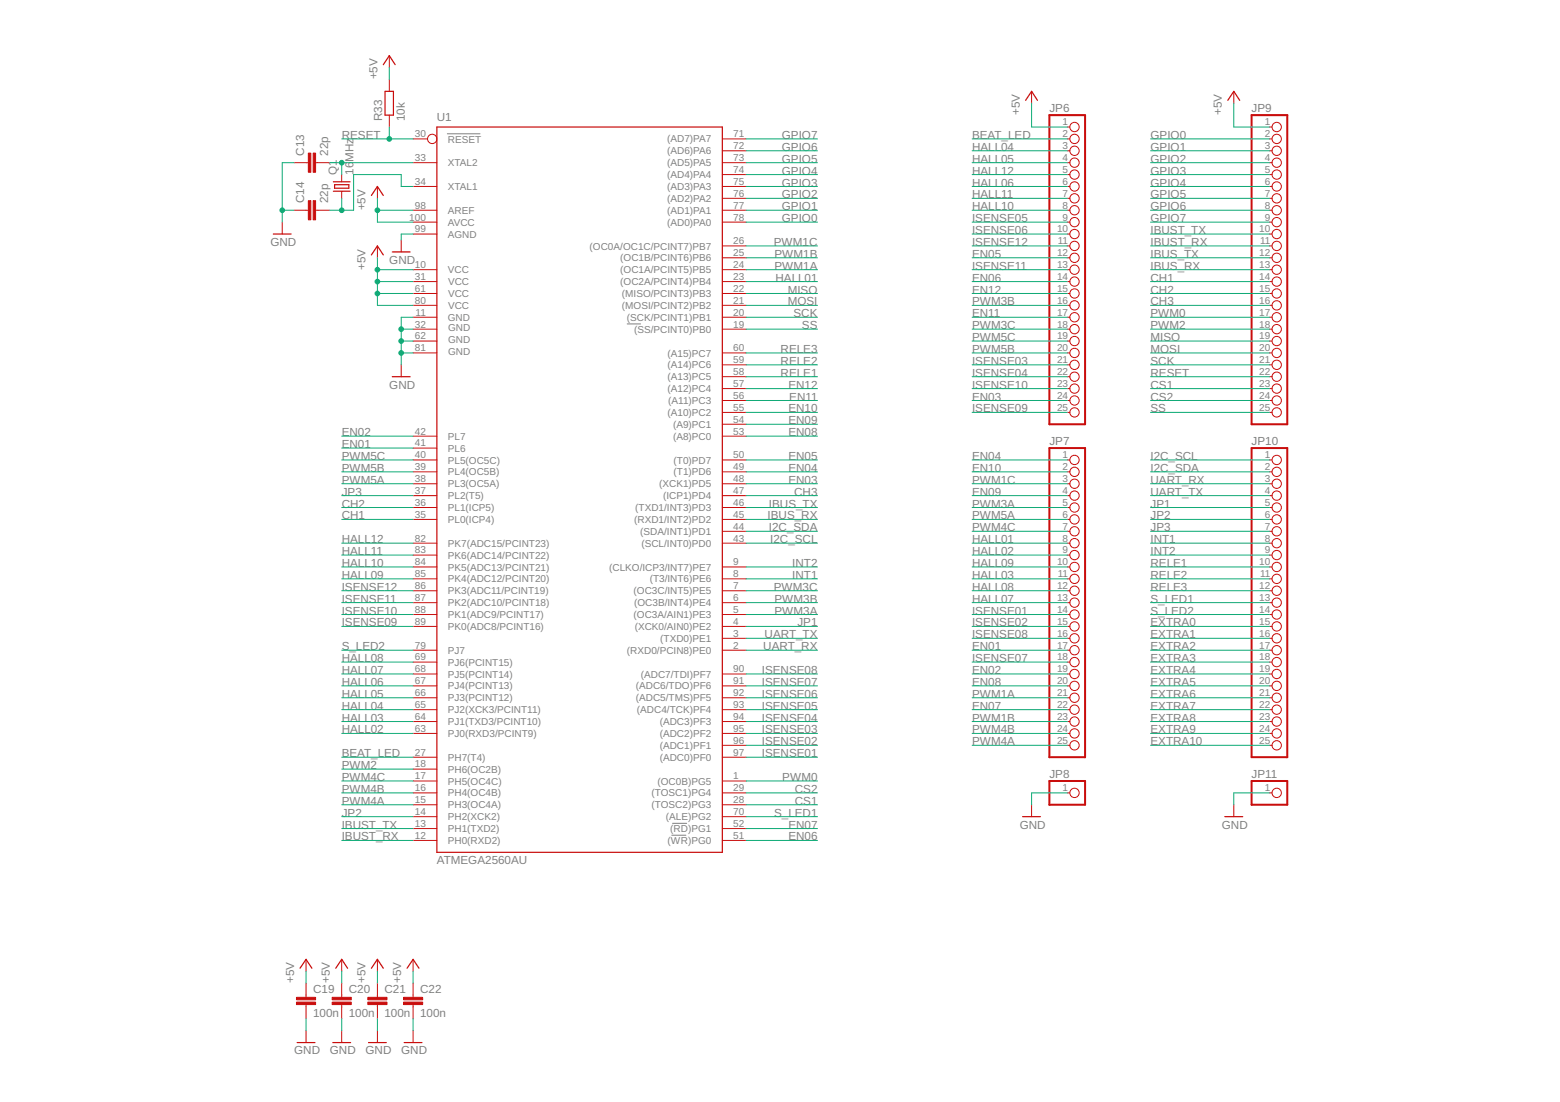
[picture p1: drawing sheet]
<svg xmlns="http://www.w3.org/2000/svg" width="297mm" height="210mm" viewBox="0 0 297 210" stroke-linecap="round" stroke-linejoin="round" font-family="sans-serif">
<path d="M85.2 25.5h6.2M119.4 61.7h2.6M127.9 159.1h2.7M128.1 156.8h2.6" fill="none" stroke="#808080" stroke-width=".19"/>
<g fill="none" stroke="#c90d0c" stroke-width=".23">
<path d="M73 12.3l1.1-1.7 1.1 1.7M73.3 17.4h1.6v4.5h-1.6zM195.3 19.1l1.1-1.7 1.1 1.7M233.8 19.1l1.1-1.7 1.2 1.7M63.5 34.6h3.2M63.5 36.4h3.2M63.7 35.2h2.7v.7h-2.7zM70.7 37.2l1.2-1.7 1.1 1.7M83.2 24.2h54.3v138.1h-54.3zM52 44.6h3.4M70.7 48.6l1.2-1.8 1.1 1.8M74.7 48h3.4"/>
<path d="M74.7 71.8h3.4M194.7 155.6h3.4M233.2 155.6h3.4M56.6 198.6h3.4M57.1 184.4l1.2-1.7 1.1 1.7M63.4 198.6h3.4M63.9 184.4l1.2-1.7 1.1 1.7M70.2 198.6h3.4M70.7 184.4l1.2-1.7 1.1 1.7M77 198.6h3.3M77.5 184.4l1.2-1.7 1.1 1.7"/>
</g>
<g fill="none" stroke="#c90d0c" stroke-width=".19">
<path d="M74.1 10.6v2.3M74.1 15.1v2.3M196.4 17.4v2.3M234.9 17.4v2.3M56 31h2.7M60.1 31h2.7M65.1 33.3v1.3M65.1 36.4v1.4M71.9 35.5v2.3M74.1 21.9v2.3M78.7 35.5h4.5M78.7 31h4.5"/>
<path d="M78.7 26.5h2.7M137.5 37.8h4.6M137.5 35.5h4.6M137.5 33.3h4.6M137.5 31h4.6M137.5 28.7h4.6M137.5 26.5h4.6M203.2 37.8h.5M203.2 35.5h.5M203.2 33.3h.5M203.2 31h.5M203.2 28.7h.5"/>
<path d="M203.2 26.5h.5M203.2 24.2h.5M241.7 37.8h.5M241.7 35.5h.5M241.7 33.3h.5M241.7 31h.5M241.7 28.7h.5M241.7 26.5h.5M241.7 24.2h.5M53.7 42.3v2.3M56 40h2.7M60.1 40h2.7"/>
<path d="M71.9 46.8v2.3M76.4 45.7v2.3M78.7 42.3h4.5M78.7 40h4.5M78.7 55.9h4.5M78.7 58.2h4.5M78.7 51.4h4.5M78.7 53.6h4.5M78.7 44.6h4.5M137.5 42.3h4.6M137.5 40h4.6M137.5 55.9h4.6"/>
<path d="M137.5 58.2h4.6M137.5 46.8h4.6M137.5 51.4h4.6M137.5 49.1h4.6M137.5 53.6h4.6M203.2 42.3h.5M203.2 40h.5M203.2 55.9h.5M203.2 58.2h.5M203.2 46.8h.5M203.2 51.4h.5M203.2 49.1h.5"/>
<path d="M203.2 53.6h.5M203.2 44.6h.5M241.7 42.3h.5M241.7 40h.5M241.7 55.9h.5M241.7 58.2h.5M241.7 46.8h.5M241.7 51.4h.5M241.7 49.1h.5M241.7 53.6h.5M241.7 44.6h.5M76.4 69.5v2.3"/>
<path d="M78.7 67.2h4.5M78.7 60.4h4.5M78.7 62.7h4.5M78.7 65h4.5M137.5 78.5h4.6M137.5 76.3h4.6M137.5 74h4.6M137.5 71.8h4.6M137.5 69.5h4.6M137.5 67.2h4.6M137.5 60.4h4.6M137.5 62.7h4.6"/>
<path d="M203.2 78.5h.5M203.2 76.3h.5M203.2 74h.5M203.2 71.8h.5M203.2 69.5h.5M203.2 67.2h.5M203.2 60.4h.5M203.2 62.7h.5M203.2 65h.5M241.7 78.5h.5M241.7 76.3h.5M241.7 74h.5"/>
<path d="M241.7 71.8h.5M241.7 69.5h.5M241.7 67.2h.5M241.7 60.4h.5M241.7 62.7h.5M241.7 65h.5M78.7 83.1h4.5M78.7 94.4h4.5M78.7 98.9h4.5M78.7 87.6h4.5M78.7 89.9h4.5M78.7 96.7h4.5"/>
<path d="M78.7 92.1h4.5M78.7 85.3h4.5M137.5 83.1h4.6M137.5 80.8h4.6M137.5 94.4h4.6M137.5 98.9h4.6M137.5 87.6h4.6M137.5 89.9h4.6M137.5 96.7h4.6M137.5 92.1h4.6M203.2 94.4h.5M203.2 98.9h.5"/>
<path d="M203.2 87.6h.5M203.2 89.9h.5M203.2 96.7h.5M203.2 92.1h.5M241.7 94.4h.5M241.7 98.9h.5M241.7 87.6h.5M241.7 89.9h.5M241.7 96.7h.5M241.7 92.1h.5M78.7 108h4.5M78.7 117.1h4.5"/>
<path d="M78.7 114.8h4.5M78.7 112.5h4.5M78.7 103.5h4.5M78.7 110.3h4.5M78.7 119.3h4.5M78.7 105.7h4.5M137.5 108h4.6M137.5 117.1h4.6M137.5 114.8h4.6M137.5 112.5h4.6M137.5 103.5h4.6M137.5 101.2h4.6"/>
<path d="M137.5 110.3h4.6M137.5 119.3h4.6M203.2 108h.5M203.2 117.1h.5M203.2 114.8h.5M203.2 112.5h.5M203.2 103.5h.5M203.2 101.2h.5M203.2 110.3h.5M203.2 119.3h.5M203.2 105.7h.5M241.7 108h.5"/>
<path d="M241.7 117.1h.5M241.7 114.8h.5M241.7 112.5h.5M241.7 103.5h.5M241.7 101.2h.5M241.7 110.3h.5M241.7 119.3h.5M241.7 105.7h.5M78.7 139.7h4.5M78.7 137.4h4.5M78.7 135.2h4.5M78.7 132.9h4.5"/>
<path d="M78.7 130.6h4.5M78.7 128.4h4.5M78.7 123.8h4.5M78.7 126.1h4.5M137.5 139.7h4.6M137.5 137.4h4.6M137.5 135.2h4.6M137.5 132.9h4.6M137.5 130.6h4.6M137.5 128.4h4.6M137.5 123.8h4.6M137.5 121.6h4.6"/>
<path d="M203.2 139.7h.5M203.2 137.4h.5M203.2 135.2h.5M203.2 132.9h.5M203.2 130.6h.5M203.2 128.4h.5M203.2 123.8h.5M203.2 121.6h.5M203.2 126.1h.5M241.7 139.7h.5M241.7 137.4h.5M241.7 135.2h.5"/>
<path d="M241.7 132.9h.5M241.7 130.6h.5M241.7 128.4h.5M241.7 123.8h.5M241.7 121.6h.5M241.7 126.1h.5M78.7 144.2h4.5M78.7 155.6h4.5M78.7 148.8h4.5M78.7 157.8h4.5M78.7 151h4.5M78.7 153.3h4.5"/>
<path d="M78.7 146.5h4.5M137.5 144.2h4.6M137.5 142h4.6M137.5 155.6h4.6M137.5 148.8h4.6M137.5 157.8h4.6M137.5 151h4.6M137.5 153.3h4.6M196.4 153.3v2.3M203.2 142h.5M203.2 151h.5M234.9 153.3v2.3"/>
<path d="M241.7 142h.5M241.7 151h.5M78.7 160.1h4.5M137.5 160.1h4.6M58.3 182.7v2.3M58.3 187.3v2.7M58.3 191.3v2.8M58.3 196.3v2.3M65.1 182.7v2.3M65.1 187.3v2.7M65.1 191.3v2.8M65.1 196.3v2.3"/>
<path d="M71.9 182.7v2.3M71.9 187.3v2.7M71.9 191.3v2.8M71.9 196.3v2.3M78.7 182.7v2.3M78.7 187.3v2.7M78.7 191.3v2.8M78.7 196.3v2.3"/>
<circle cx="82.3" cy="26.5" r=".89"/>
<circle cx="204.6" cy="35.5" r=".89"/>
<circle cx="204.6" cy="24.2" r=".89"/>
<circle cx="204.6" cy="28.7" r=".89"/>
<circle cx="204.6" cy="33.3" r=".89"/>
<circle cx="204.6" cy="37.8" r=".89"/>
<circle cx="204.6" cy="26.5" r=".89"/>
<circle cx="204.6" cy="31" r=".89"/>
<circle cx="243.1" cy="24.2" r=".89"/>
<circle cx="243.1" cy="28.7" r=".89"/>
<circle cx="243.1" cy="26.5" r=".89"/>
<circle cx="243.1" cy="37.8" r=".89"/>
<circle cx="243.1" cy="33.3" r=".89"/>
<circle cx="243.1" cy="35.5" r=".89"/>
<circle cx="243.1" cy="31" r=".89"/>
<circle cx="204.6" cy="44.6" r=".89"/>
<circle cx="204.6" cy="53.6" r=".89"/>
<circle cx="204.6" cy="55.9" r=".89"/>
<circle cx="204.6" cy="58.2" r=".89"/>
<circle cx="204.6" cy="46.8" r=".89"/>
<circle cx="204.6" cy="51.4" r=".89"/>
<circle cx="204.6" cy="49.1" r=".89"/>
<circle cx="204.6" cy="40" r=".89"/>
<circle cx="204.6" cy="42.3" r=".89"/>
<circle cx="243.1" cy="55.9" r=".89"/>
<circle cx="243.1" cy="51.4" r=".89"/>
<circle cx="243.1" cy="44.6" r=".89"/>
<circle cx="243.1" cy="53.6" r=".89"/>
<circle cx="243.1" cy="58.2" r=".89"/>
<circle cx="243.1" cy="49.1" r=".89"/>
<circle cx="243.1" cy="46.8" r=".89"/>
<circle cx="243.1" cy="42.3" r=".89"/>
<circle cx="243.1" cy="40" r=".89"/>
<circle cx="204.6" cy="74" r=".89"/>
<circle cx="204.6" cy="76.3" r=".89"/>
<circle cx="204.6" cy="62.7" r=".89"/>
<circle cx="204.6" cy="67.2" r=".89"/>
<circle cx="204.6" cy="60.4" r=".89"/>
<circle cx="204.6" cy="65" r=".89"/>
<circle cx="204.6" cy="69.5" r=".89"/>
<circle cx="204.6" cy="71.8" r=".89"/>
<circle cx="204.6" cy="78.5" r=".89"/>
<circle cx="243.1" cy="65" r=".89"/>
<circle cx="243.1" cy="78.5" r=".89"/>
<circle cx="243.1" cy="62.7" r=".89"/>
<circle cx="243.1" cy="67.2" r=".89"/>
<circle cx="243.1" cy="74" r=".89"/>
<circle cx="243.1" cy="76.3" r=".89"/>
<circle cx="243.1" cy="60.4" r=".89"/>
<circle cx="243.1" cy="69.5" r=".89"/>
<circle cx="243.1" cy="71.8" r=".89"/>
<circle cx="204.6" cy="92.1" r=".89"/>
<circle cx="204.6" cy="94.4" r=".89"/>
<circle cx="204.6" cy="96.7" r=".89"/>
<circle cx="204.6" cy="98.9" r=".89"/>
<circle cx="204.6" cy="87.6" r=".89"/>
<circle cx="204.6" cy="89.9" r=".89"/>
<circle cx="243.1" cy="89.9" r=".89"/>
<circle cx="243.1" cy="92.1" r=".89"/>
<circle cx="243.1" cy="94.4" r=".89"/>
<circle cx="243.1" cy="87.6" r=".89"/>
<circle cx="243.1" cy="96.7" r=".89"/>
<circle cx="243.1" cy="98.9" r=".89"/>
<circle cx="204.6" cy="103.5" r=".89"/>
<circle cx="204.6" cy="108" r=".89"/>
<circle cx="204.6" cy="114.8" r=".89"/>
<circle cx="204.6" cy="117.1" r=".89"/>
<circle cx="204.6" cy="119.3" r=".89"/>
<circle cx="204.6" cy="105.7" r=".89"/>
<circle cx="204.6" cy="110.3" r=".89"/>
<circle cx="204.6" cy="112.5" r=".89"/>
<circle cx="204.6" cy="101.2" r=".89"/>
<circle cx="243.1" cy="119.3" r=".89"/>
<circle cx="243.1" cy="117.1" r=".89"/>
<circle cx="243.1" cy="108" r=".89"/>
<circle cx="243.1" cy="112.5" r=".89"/>
<circle cx="243.1" cy="103.5" r=".89"/>
<circle cx="243.1" cy="101.2" r=".89"/>
<circle cx="243.1" cy="105.7" r=".89"/>
<circle cx="243.1" cy="114.8" r=".89"/>
<circle cx="243.1" cy="110.3" r=".89"/>
<circle cx="204.6" cy="126.1" r=".89"/>
<circle cx="204.6" cy="121.6" r=".89"/>
<circle cx="204.6" cy="123.8" r=".89"/>
<circle cx="204.6" cy="128.4" r=".89"/>
<circle cx="204.6" cy="137.4" r=".89"/>
<circle cx="204.6" cy="132.9" r=".89"/>
<circle cx="204.6" cy="130.6" r=".89"/>
<circle cx="204.6" cy="139.7" r=".89"/>
<circle cx="204.6" cy="135.2" r=".89"/>
<circle cx="243.1" cy="130.6" r=".89"/>
<circle cx="243.1" cy="126.1" r=".89"/>
<circle cx="243.1" cy="135.2" r=".89"/>
<circle cx="243.1" cy="121.6" r=".89"/>
<circle cx="243.1" cy="128.4" r=".89"/>
<circle cx="243.1" cy="132.9" r=".89"/>
<circle cx="243.1" cy="123.8" r=".89"/>
<circle cx="243.1" cy="137.4" r=".89"/>
<circle cx="243.1" cy="139.7" r=".89"/>
<circle cx="204.6" cy="142" r=".89"/>
<circle cx="204.6" cy="151" r=".89"/>
<circle cx="243.1" cy="151" r=".89"/>
<circle cx="243.1" cy="142" r=".89"/>
</g>
<g fill="#c90d0c" stroke="#c90d0c" stroke-width=".19">
<path d="M59.6 29.2h.5v3.6h-.5z"/>
<path d="M58.7 29.2h.5v3.6h-.5z"/>
<path d="M59.6 38.2h.5v3.7h-.5z"/>
<path d="M58.7 38.2h.5v3.7h-.5z"/>
<path d="M56.5 190.9h3.6v.4h-3.6z"/>
<path d="M56.5 190h3.6v.4h-3.6z"/>
<path d="M63.2 190.9h3.7v.4h-3.7z"/>
<path d="M63.2 190h3.7v.4h-3.7z"/>
<path d="M70 190.9h3.7v.4h-3.7z"/>
<path d="M70 190h3.7v.4h-3.7z"/>
<path d="M76.8 190.9h3.7v.4h-3.7z"/>
<path d="M76.8 190h3.7v.4h-3.7z"/>
</g>
<path d="M199.8 21.9h6.8v58.9h-6.8zM238.3 21.9h6.8v58.9h-6.8zM199.8 85.3h6.8v58.9h-6.8zM238.3 85.3h6.8v58.9h-6.8zM199.8 148.8h6.8v4.5h-6.8zM238.3 148.8h6.8v4.5h-6.8z" fill="none" stroke="#c90d0c" stroke-width=".38"/>
<g fill="none" stroke="#0dab76" stroke-width=".19">
<path d="M74.1 12.9v2.2M196.4 19.7v4.5h6.8M234.9 19.7v4.5h6.8M56 31h-2.3v11.3M62.8 31h15.9M65.1 26.5h13.6M65.1 31v2.3M65.1 37.8v2.2M71.9 37.8v4.5h6.8M74.1 24.2v2.3M78.7 35.5h-2.3v-2.2h-9.1v6.7h-4.5M142.1 33.3h13.6"/>
<path d="M142.1 37.8h13.6M142.1 35.5h13.6M142.1 31h13.6M142.1 28.7h13.6M142.1 26.5h13.6M185.1 33.3h18.1M185.1 37.8h18.1M185.1 35.5h18.1M185.1 31h18.1M185.1 28.7h18.1M185.1 26.5h18.1M219.1 33.3h22.6"/>
<path d="M219.1 37.8h22.6M219.1 35.5h22.6M219.1 31h22.6M219.1 28.7h22.6M219.1 26.5h22.6M53.7 40h2.3M71.9 55.9h6.8M71.9 53.6h6.8M71.9 40h6.8M71.9 51.4h6.8M71.9 49.1v9.1h6.8M78.7 44.6h-2.3v1.1"/>
<path d="M142.1 55.9h13.6M142.1 53.6h13.6M142.1 40h13.6M142.1 46.8h13.6M142.1 51.4h13.6M142.1 42.3h13.6M142.1 49.1h13.6M142.1 58.2h13.6M185.1 55.9h18.1M185.1 53.6h18.1M185.1 40h18.1M185.1 46.8h18.1"/>
<path d="M185.1 51.4h18.1M185.1 44.6h18.1M185.1 42.3h18.1M185.1 49.1h18.1M185.1 58.2h18.1M219.1 55.9h22.6M219.1 53.6h22.6M219.1 40h22.6M219.1 46.8h22.6M219.1 51.4h22.6M219.1 44.6h22.6M219.1 42.3h22.6"/>
<path d="M219.1 49.1h22.6M219.1 58.2h22.6M76.4 65h2.3M76.4 67.2h2.3M76.4 62.7h2.3M78.7 60.4h-2.3v9.1M142.1 67.2h13.6M142.1 74h13.6M142.1 78.5h13.6M142.1 62.7h13.6M142.1 60.4h13.6M142.1 69.5h13.6"/>
<path d="M142.1 71.8h13.6M142.1 76.3h13.6M185.1 65h18.1M185.1 67.2h18.1M185.1 74h18.1M185.1 78.5h18.1M185.1 62.7h18.1M185.1 60.4h18.1M185.1 69.5h18.1M185.1 71.8h18.1M185.1 76.3h18.1M219.1 65h22.6"/>
<path d="M219.1 67.2h22.6M219.1 74h22.6M219.1 78.5h22.6M219.1 62.7h22.6M219.1 60.4h22.6M219.1 69.5h22.6M219.1 71.8h22.6M219.1 76.3h22.6M65.1 87.6h13.6M65.1 89.9h13.6M65.1 92.1h13.6M65.1 98.9h13.6"/>
<path d="M65.1 94.4h13.6M65.1 96.7h13.6M65.1 83.1h13.6M65.1 85.3h13.6M142.1 87.6h13.6M142.1 89.9h13.6M142.1 92.1h13.6M142.1 98.9h13.6M142.1 94.4h13.6M142.1 96.7h13.6M142.1 80.8h13.6M142.1 83.1h13.6"/>
<path d="M185.1 87.6h18.1M185.1 89.9h18.1M185.1 92.1h18.1M185.1 98.9h18.1M185.1 94.4h18.1M185.1 96.7h18.1M219.1 87.6h22.6M219.1 89.9h22.6M219.1 92.1h22.6M219.1 98.9h22.6M219.1 94.4h22.6M219.1 96.7h22.6"/>
<path d="M65.1 103.5h13.6M65.1 105.7h13.6M65.1 108h13.6M65.1 110.3h13.6M65.1 112.5h13.6M65.1 114.8h13.6M65.1 117.1h13.6M65.1 119.3h13.6M142.1 101.2h13.6M142.1 103.5h13.6M142.1 108h13.6M142.1 110.3h13.6"/>
<path d="M142.1 112.5h13.6M142.1 114.8h13.6M142.1 117.1h13.6M142.1 119.3h13.6M185.1 101.2h18.1M185.1 103.5h18.1M185.1 105.7h18.1M185.1 108h18.1M185.1 110.3h18.1M185.1 112.5h18.1M185.1 114.8h18.1M185.1 117.1h18.1"/>
<path d="M185.1 119.3h18.1M219.1 101.2h22.6M219.1 103.5h22.6M219.1 105.7h22.6M219.1 108h22.6M219.1 110.3h22.6M219.1 112.5h22.6M219.1 114.8h22.6M219.1 117.1h22.6M219.1 119.3h22.6M65.1 123.8h13.6M65.1 126.1h13.6"/>
<path d="M65.1 128.4h13.6M65.1 130.6h13.6M65.1 132.9h13.6M65.1 135.2h13.6M65.1 137.4h13.6M65.1 139.7h13.6M142.1 123.8h13.6M142.1 128.4h13.6M142.1 130.6h13.6M142.1 132.9h13.6M142.1 135.2h13.6M142.1 137.4h13.6"/>
<path d="M142.1 139.7h13.6M142.1 121.6h13.6M185.1 123.8h18.1M185.1 126.1h18.1M185.1 128.4h18.1M185.1 130.6h18.1M185.1 132.9h18.1M185.1 135.2h18.1M185.1 137.4h18.1M185.1 139.7h18.1M185.1 121.6h18.1M219.1 123.8h22.6"/>
<path d="M219.1 126.1h22.6M219.1 128.4h22.6M219.1 130.6h22.6M219.1 132.9h22.6M219.1 135.2h22.6M219.1 137.4h22.6M219.1 139.7h22.6M219.1 121.6h22.6M65.1 144.2h13.6M65.1 146.5h13.6M65.1 148.8h13.6M65.1 151h13.6"/>
<path d="M65.1 153.3h13.6M65.1 155.6h13.6M65.1 157.8h13.6M142.1 144.2h13.6M142.1 148.8h13.6M142.1 151h13.6M142.1 153.3h13.6M142.1 142h13.6M142.1 155.6h13.6M142.1 157.8h13.6M185.1 142h18.1M203.2 151h-6.8v2.3"/>
<path d="M219.1 142h22.6M241.7 151h-6.8v2.3M65.1 160.1h13.6M142.1 160.1h13.6M58.3 185v2.3M58.3 194.1v2.2M65.1 185v2.3M65.1 194.1v2.2M71.9 185v2.3M71.9 194.1v2.2M78.7 185v2.3M78.7 194.1v2.2"/>
</g>
<g fill="#0dab76" stroke="#0dab76" stroke-width=".19">
<circle cx="76.4" cy="62.7" r=".44"/>
<circle cx="76.4" cy="65" r=".44"/>
<circle cx="76.4" cy="67.2" r=".44"/>
<circle cx="53.7" cy="40" r=".44"/>
<circle cx="71.9" cy="53.6" r=".44"/>
<circle cx="71.9" cy="55.9" r=".44"/>
<circle cx="71.9" cy="51.4" r=".44"/>
<circle cx="71.9" cy="40" r=".44"/>
<circle cx="74.1" cy="26.5" r=".44"/>
<circle cx="65.1" cy="40" r=".44"/>
<circle cx="65.1" cy="31" r=".44"/>
</g>
<g font-size="2.2" fill="#808080">
<text x="71.9" y="15.1" transform="rotate(-90 71.9 15.1)">+5V</text>
<text x="72.8" y="23.1" transform="rotate(-90 72.8 23.1)">R33</text>
<text x="77.1" y="23.1" transform="rotate(-90 77.1 23.1)">10k</text>
<text x="83.2" y="23.1">U1</text>
<text x="194.2" y="21.9" transform="rotate(-90 194.2 21.9)">+5V</text>
<text x="199.8" y="21.4">JP6</text>
<text x="232.7" y="21.9" transform="rotate(-90 232.7 21.9)">+5V</text>
<text x="238.3" y="21.4">JP9</text>
<text x="57.9" y="29.6" transform="rotate(-90 57.9 29.6)">C13</text>
<text x="62.5" y="29.6" transform="rotate(-90 62.5 29.6)">22p</text>
<text x="65.1" y="26.5">RESET</text>
<text x="148.9" y="26.5">GPIO7</text>
<text x="148.9" y="28.7">GPIO6</text>
<text x="185.1" y="28.7">HALL04</text>
<text x="185.1" y="26.5">BEAT_LED</text>
<text x="219.1" y="28.7">GPIO1</text>
<text x="219.1" y="26.5">GPIO0</text>
<text x="64.2" y="33.3" transform="rotate(-90 64.2 33.3)">Q1</text>
<text x="67.3" y="33.3" transform="rotate(-90 67.3 33.3)">16</text>
<text x="67.3" y="30.8" transform="rotate(-90 67.3 30.8)">MHz</text>
<text x="148.9" y="31">GPIO5</text>
<text x="148.9" y="33.3">GPIO4</text>
<text x="148.9" y="35.5">GPIO3</text>
<text x="185.1" y="33.3">HALL12</text>
<text x="185.1" y="35.5">HALL06</text>
<text x="185.1" y="31">HALL05</text>
<text x="219.1" y="35.5">GPIO4</text>
<text x="219.1" y="33.3">GPIO3</text>
<text x="219.1" y="31">GPIO2</text>
<text x="57.9" y="38.7" transform="rotate(-90 57.9 38.7)">C14</text>
<text x="62.5" y="38.7" transform="rotate(-90 62.5 38.7)">22p</text>
<text x="69.6" y="40.1" transform="rotate(-90 69.6 40.1)">+5V</text>
<text x="148.9" y="37.8">GPIO2</text>
<text x="148.9" y="40.1">GPIO1</text>
<text x="185.1" y="37.8">HALL11</text>
<text x="185.1" y="40.1">HALL10</text>
<text x="219.1" y="40.1">GPIO6</text>
<text x="219.1" y="37.8">GPIO5</text>
<text x="51.5" y="46.8">GND</text>
<text x="147.3" y="46.8">PWM1C</text>
<text x="148.9" y="42.3">GPIO0</text>
<text x="185.1" y="46.8">ISENSE12</text>
<text x="185.1" y="44.6">ISENSE06</text>
<text x="185.1" y="42.3">ISENSE05</text>
<text x="219.1" y="44.6">IBUST_TX</text>
<text x="219.1" y="46.8">IBUST_RX</text>
<text x="219.1" y="42.3">GPIO7</text>
<text x="69.6" y="51.4" transform="rotate(-90 69.6 51.4)">+5V</text>
<text x="74.1" y="50.2">GND</text>
<text x="147.5" y="49.1">PWM1B</text>
<text x="147.5" y="51.4">PWM1A</text>
<text x="147.7" y="53.6">HALL01</text>
<text x="185.1" y="51.4">ISENSE11</text>
<text x="185.1" y="53.6">EN06</text>
<text x="185.1" y="49.1">EN05</text>
<text x="219.1" y="53.6">CH1</text>
<text x="219.1" y="49.1">IBUS_TX</text>
<text x="219.1" y="51.4">IBUS_RX</text>
<text x="150" y="55.9">MISO</text>
<text x="150" y="58.2">MOSI</text>
<text x="185.1" y="55.9">EN12</text>
<text x="185.1" y="58.2">PWM3B</text>
<text x="219.1" y="55.9">CH2</text>
<text x="219.1" y="58.2">CH3</text>
<text x="151.1" y="60.4">SCK</text>
<text x="152.7" y="62.7">SS</text>
<text x="185.1" y="65">PWM5C</text>
<text x="185.1" y="60.4">EN11</text>
<text x="185.1" y="62.7">PWM3C</text>
<text x="219.1" y="62.7">PWM2</text>
<text x="219.1" y="65">MISO</text>
<text x="219.1" y="60.4">PWM0</text>
<text x="148.6" y="67.2">RELE3</text>
<text x="148.6" y="69.5">RELE2</text>
<text x="148.6" y="71.8">RELE1</text>
<text x="185.1" y="67.2">PWM5B</text>
<text x="185.1" y="71.8">ISENSE04</text>
<text x="185.1" y="69.5">ISENSE03</text>
<text x="219.1" y="67.2">MOSI</text>
<text x="219.1" y="69.5">SCK</text>
<text x="219.1" y="71.8">RESET</text>
<text x="74.1" y="74">GND</text>
<text x="150.1" y="74">EN12</text>
<text x="150.3" y="76.3">EN11</text>
<text x="185.1" y="74">ISENSE10</text>
<text x="185.1" y="76.3">EN03</text>
<text x="219.1" y="76.3">CS2</text>
<text x="219.1" y="74">CS1</text>
<text x="65.1" y="83.1">EN02</text>
<text x="150.1" y="78.6">EN10</text>
<text x="150.1" y="80.8">EN09</text>
<text x="150.1" y="83.1">EN08</text>
<text x="185.1" y="78.6">ISENSE09</text>
<text x="219.1" y="78.6">SS</text>
<text x="65.1" y="87.6">PWM5C</text>
<text x="65.1" y="89.9">PWM5B</text>
<text x="65.1" y="85.3">EN01</text>
<text x="150.1" y="89.9">EN04</text>
<text x="150.1" y="87.6">EN05</text>
<text x="185.1" y="89.9">EN10</text>
<text x="185.1" y="87.6">EN04</text>
<text x="199.8" y="84.8">JP7</text>
<text x="219.1" y="89.9">I2C_SDA</text>
<text x="219.1" y="87.6">I2C_SCL</text>
<text x="238.3" y="84.8">JP10</text>
<text x="65.1" y="92.1">PWM5A</text>
<text x="65.1" y="94.4">JP3</text>
<text x="150.1" y="92.1">EN03</text>
<text x="151.2" y="94.4">CH3</text>
<text x="185.1" y="92.1">PWM1C</text>
<text x="185.1" y="94.4">EN09</text>
<text x="219.1" y="94.4">UART_TX</text>
<text x="219.1" y="92.1">UART_RX</text>
<text x="65.1" y="96.7">CH2</text>
<text x="65.1" y="98.9">CH1</text>
<text x="146.2" y="98.9">IBUS_RX</text>
<text x="146.4" y="96.7">IBUS_TX</text>
<text x="146.4" y="101.2">I2C_SDA</text>
<text x="185.1" y="98.9">PWM5A</text>
<text x="185.1" y="101.2">PWM4C</text>
<text x="185.1" y="96.7">PWM3A</text>
<text x="219.1" y="101.2">JP3</text>
<text x="219.1" y="98.9">JP2</text>
<text x="219.1" y="96.7">JP1</text>
<text x="65.1" y="103.5">HALL12</text>
<text x="65.1" y="105.7">HALL11</text>
<text x="65.1" y="108">HALL10</text>
<text x="146.7" y="103.5">I2C_SCL</text>
<text x="150.8" y="108">INT2</text>
<text x="185.1" y="108">HALL09</text>
<text x="185.1" y="105.7">HALL02</text>
<text x="185.1" y="103.5">HALL01</text>
<text x="219.1" y="108">RELE1</text>
<text x="219.1" y="105.7">INT2</text>
<text x="219.1" y="103.5">INT1</text>
<text x="65.1" y="110.3">HALL09</text>
<text x="65.1" y="112.5">ISENSE12</text>
<text x="147.3" y="112.5">PWM3C</text>
<text x="150.8" y="110.3">INT1</text>
<text x="185.1" y="112.5">HALL08</text>
<text x="185.1" y="110.3">HALL03</text>
<text x="219.1" y="112.5">RELE3</text>
<text x="219.1" y="110.3">RELE2</text>
<text x="65.1" y="114.8">ISENSE11</text>
<text x="65.1" y="117.1">ISENSE10</text>
<text x="65.1" y="119.3">ISENSE09</text>
<text x="147.5" y="114.8">PWM3B</text>
<text x="147.5" y="117.1">PWM3A</text>
<text x="151.8" y="119.3">JP1</text>
<text x="185.1" y="114.8">HALL07</text>
<text x="185.1" y="119.3">ISENSE02</text>
<text x="185.1" y="117.1">ISENSE01</text>
<text x="219.1" y="117.1">S_LED2</text>
<text x="219.1" y="114.8">S_LED1</text>
<text x="219.1" y="119.3">EXTRA0</text>
<text x="65.1" y="123.8">S_LED2</text>
<text x="145.3" y="123.8">UART_RX</text>
<text x="145.6" y="121.6">UART_TX</text>
<text x="185.1" y="121.6">ISENSE08</text>
<text x="185.1" y="123.8">EN01</text>
<text x="219.1" y="121.6">EXTRA1</text>
<text x="219.1" y="123.8">EXTRA2</text>
<text x="65.1" y="126.1">HALL08</text>
<text x="65.1" y="128.4">HALL07</text>
<text x="65.1" y="130.6">HALL06</text>
<text x="145" y="128.4">ISENSE08</text>
<text x="145" y="130.6">ISENSE07</text>
<text x="185.1" y="130.6">EN08</text>
<text x="185.1" y="126.1">ISENSE07</text>
<text x="185.1" y="128.4">EN02</text>
<text x="219.1" y="126.1">EXTRA3</text>
<text x="219.1" y="128.4">EXTRA4</text>
<text x="219.1" y="130.6">EXTRA5</text>
<text x="65.1" y="132.9">HALL05</text>
<text x="65.1" y="135.2">HALL04</text>
<text x="65.1" y="137.4">HALL03</text>
<text x="145" y="132.9">ISENSE06</text>
<text x="145" y="135.2">ISENSE05</text>
<text x="145" y="137.4">ISENSE04</text>
<text x="185.1" y="137.4">PWM1B</text>
<text x="185.1" y="132.9">PWM1A</text>
<text x="185.1" y="135.2">EN07</text>
<text x="219.1" y="132.9">EXTRA6</text>
<text x="219.1" y="135.2">EXTRA7</text>
<text x="219.1" y="137.4">EXTRA8</text>
<text x="65.1" y="139.7">HALL02</text>
<text x="145" y="139.7">ISENSE03</text>
<text x="145" y="142">ISENSE02</text>
<text x="185.1" y="139.7">PWM4B</text>
<text x="185.1" y="142">PWM4A</text>
<text x="219.1" y="139.7">EXTRA9</text>
<text x="219.1" y="142">EXTRA10</text>
<text x="65.1" y="144.2">BEAT_LED</text>
<text x="65.1" y="146.5">PWM2</text>
<text x="65.1" y="148.8">PWM4C</text>
<text x="145" y="144.2">ISENSE01</text>
<text x="148.9" y="148.8">PWM0</text>
<text x="199.8" y="148.2">JP8</text>
<text x="238.3" y="148.2">JP11</text>
<text x="65.1" y="151">PWM4B</text>
<text x="65.1" y="153.3">PWM4A</text>
<text x="65.1" y="155.6">JP2</text>
<text x="147.4" y="155.6">S_LED1</text>
<text x="151.3" y="151">CS2</text>
<text x="151.3" y="153.3">CS1</text>
<text x="65.1" y="157.8">IBUST_TX</text>
<text x="65.1" y="160.1">IBUST_RX</text>
<text x="150.1" y="157.8">EN07</text>
<text x="150.1" y="160.1">EN06</text>
<text x="194.2" y="157.8">GND</text>
<text x="232.7" y="157.8">GND</text>
<text x="83.2" y="164.6">ATMEGA2560AU</text>
<text x="56" y="187.3" transform="rotate(-90 56 187.3)">+5V</text>
<text x="59.6" y="189.2">C19</text>
<text x="62.8" y="187.3" transform="rotate(-90 62.8 187.3)">+5V</text>
<text x="66.4" y="189.2">C20</text>
<text x="69.6" y="187.3" transform="rotate(-90 69.6 187.3)">+5V</text>
<text x="73.2" y="189.2">C21</text>
<text x="76.4" y="187.3" transform="rotate(-90 76.4 187.3)">+5V</text>
<text x="80" y="189.2">C22</text>
<text x="59.6" y="193.7">100n</text>
<text x="66.4" y="193.7">100n</text>
<text x="73.2" y="193.7">100n</text>
<text x="80" y="193.7">100n</text>
<text x="56" y="200.9">GND</text>
<text x="62.8" y="200.9">GND</text>
<text x="69.6" y="200.9">GND</text>
<text x="76.4" y="200.9">GND</text>
</g>
<g font-size="1.9" fill="#808080">
<text x="202.3" y="23.9">1</text>
<text x="240.8" y="23.9">1</text>
<text x="79" y="26.1">30</text>
<text x="85.3" y="27.1">RESET</text>
<text x="127" y="29.4">(AD6)PA6</text>
<text x="127" y="27.1">(AD7)PA7</text>
<text x="139.6" y="28.4">72</text>
<text x="139.6" y="26.1">71</text>
<text x="202.3" y="26.1">2</text>
<text x="202.3" y="28.4">3</text>
<text x="240.8" y="26.1">2</text>
<text x="240.8" y="28.4">3</text>
<text x="79" y="35.2">34</text>
<text x="79" y="30.7">33</text>
<text x="85.3" y="31.7">XTAL2</text>
<text x="127" y="33.9">(AD4)PA4</text>
<text x="127" y="31.7">(AD5)PA5</text>
<text x="139.6" y="35.2">75</text>
<text x="139.6" y="32.9">74</text>
<text x="139.6" y="30.7">73</text>
<text x="202.3" y="30.7">4</text>
<text x="202.3" y="32.9">5</text>
<text x="202.3" y="35.2">6</text>
<text x="240.8" y="30.7">4</text>
<text x="240.8" y="32.9">5</text>
<text x="240.8" y="35.2">6</text>
<text x="79" y="39.7">98</text>
<text x="85.3" y="40.7">AREF</text>
<text x="85.3" y="36.2">XTAL1</text>
<text x="127" y="40.7">(AD1)PA1</text>
<text x="127" y="38.5">(AD2)PA2</text>
<text x="127" y="36.2">(AD3)PA3</text>
<text x="139.6" y="39.7">77</text>
<text x="139.6" y="37.5">76</text>
<text x="202.3" y="37.5">7</text>
<text x="202.3" y="39.7">8</text>
<text x="240.8" y="37.5">7</text>
<text x="240.8" y="39.7">8</text>
<text x="77.9" y="42">100</text>
<text x="79" y="44.3">99</text>
<text x="85.3" y="45.3">AGND</text>
<text x="85.3" y="43">AVCC</text>
<text x="112.3" y="47.5">(OC0A/OC1C/PCINT7)PB7</text>
<text x="127" y="43">(AD0)PA0</text>
<text x="139.6" y="42">78</text>
<text x="139.6" y="46.5">26</text>
<text x="201.3" y="44.3">10</text>
<text x="201.4" y="46.5">11</text>
<text x="202.3" y="42">9</text>
<text x="239.8" y="44.3">10</text>
<text x="239.9" y="46.5">11</text>
<text x="240.8" y="42">9</text>
<text x="79" y="51.1">10</text>
<text x="79" y="53.3">31</text>
<text x="85.3" y="52.1">VCC</text>
<text x="118.1" y="52.1">(OC1A/PCINT5)PB5</text>
<text x="118.1" y="49.8">(OC1B/PCINT6)PB6</text>
<text x="139.6" y="51.1">24</text>
<text x="139.6" y="48.8">25</text>
<text x="139.6" y="53.3">23</text>
<text x="201.3" y="48.8">12</text>
<text x="201.3" y="51.1">13</text>
<text x="201.3" y="53.3">14</text>
<text x="239.8" y="48.8">12</text>
<text x="239.8" y="51.1">13</text>
<text x="239.8" y="53.3">14</text>
<text x="79" y="55.6">61</text>
<text x="79" y="57.9">80</text>
<text x="85.3" y="56.6">VCC</text>
<text x="85.3" y="54.4">VCC</text>
<text x="85.3" y="58.9">VCC</text>
<text x="118.1" y="54.3">(OC2A/PCINT4)PB4</text>
<text x="118.4" y="56.6">(MISO/PCINT3)PB3</text>
<text x="118.4" y="58.8">(MOSI/PCINT2)PB2</text>
<text x="139.6" y="55.6">22</text>
<text x="139.6" y="57.9">21</text>
<text x="201.3" y="55.6">15</text>
<text x="201.3" y="57.9">16</text>
<text x="239.8" y="55.6">15</text>
<text x="239.8" y="57.9">16</text>
<text x="79" y="62.4">32</text>
<text x="79" y="64.6">62</text>
<text x="79.1" y="60.1">11</text>
<text x="85.3" y="61.1">GND</text>
<text x="85.3" y="63.1">GND</text>
<text x="85.3" y="65.4">GND</text>
<text x="119.4" y="61.1">(SCK/PCINT1)PB1</text>
<text x="120.7" y="63.4">(SS/PCINT0)PB0</text>
<text x="139.6" y="60.1">20</text>
<text x="139.6" y="62.4">19</text>
<text x="201.3" y="60.1">17</text>
<text x="201.3" y="62.4">18</text>
<text x="201.3" y="64.6">19</text>
<text x="239.8" y="60.1">17</text>
<text x="239.8" y="62.4">18</text>
<text x="239.8" y="64.6">19</text>
<text x="79" y="66.9">81</text>
<text x="85.3" y="67.7">GND</text>
<text x="127.1" y="70.2">(A14)PC6</text>
<text x="127.1" y="67.9">(A15)PC7</text>
<text x="139.6" y="71.4">58</text>
<text x="139.6" y="69.2">59</text>
<text x="139.6" y="66.9">60</text>
<text x="201.3" y="66.9">20</text>
<text x="201.3" y="69.2">21</text>
<text x="201.3" y="71.4">22</text>
<text x="239.8" y="66.9">20</text>
<text x="239.8" y="69.2">21</text>
<text x="239.8" y="71.4">22</text>
<text x="127.1" y="74.7">(A12)PC4</text>
<text x="127.1" y="72.4">(A13)PC5</text>
<text x="127.2" y="77">(A11)PC3</text>
<text x="139.6" y="76">56</text>
<text x="139.6" y="73.7">57</text>
<text x="201.3" y="73.7">23</text>
<text x="201.3" y="76">24</text>
<text x="239.8" y="73.7">23</text>
<text x="239.8" y="76">24</text>
<text x="79" y="82.8">42</text>
<text x="85.3" y="83.8">PL7</text>
<text x="127.1" y="79.2">(A10)PC2</text>
<text x="128.2" y="83.8">(A8)PC0</text>
<text x="128.2" y="81.5">(A9)PC1</text>
<text x="139.6" y="82.8">53</text>
<text x="139.6" y="80.5">54</text>
<text x="139.6" y="78.2">55</text>
<text x="201.3" y="78.2">25</text>
<text x="239.8" y="78.2">25</text>
<text x="79" y="89.6">39</text>
<text x="79" y="87.3">40</text>
<text x="79" y="85">41</text>
<text x="85.3" y="88.3">PL5(OC5C)</text>
<text x="85.3" y="86">PL6</text>
<text x="128.3" y="88.3">(T0)PD7</text>
<text x="139.6" y="87.3">50</text>
<text x="139.6" y="89.6">49</text>
<text x="202.3" y="87.3">1</text>
<text x="202.3" y="89.6">2</text>
<text x="240.8" y="87.3">1</text>
<text x="240.8" y="89.6">2</text>
<text x="79" y="94.1">37</text>
<text x="79" y="91.8">38</text>
<text x="85.3" y="95.1">PL2(T5)</text>
<text x="85.3" y="92.8">PL3(OC5A)</text>
<text x="85.3" y="90.6">PL4(OC5B)</text>
<text x="125.5" y="92.8">(XCK1)PD5</text>
<text x="126.2" y="95.1">(ICP1)PD4</text>
<text x="128.3" y="90.6">(T1)PD6</text>
<text x="139.6" y="94.1">47</text>
<text x="139.6" y="91.8">48</text>
<text x="202.3" y="91.8">3</text>
<text x="202.3" y="94.1">4</text>
<text x="240.8" y="91.8">3</text>
<text x="240.8" y="94.1">4</text>
<text x="79" y="98.6">35</text>
<text x="79" y="96.4">36</text>
<text x="85.3" y="99.6">PL0(ICP4)</text>
<text x="85.3" y="97.4">PL1(ICP5)</text>
<text x="120.7" y="99.6">(RXD1/INT2)PD2</text>
<text x="121" y="97.3">(TXD1/INT3)PD3</text>
<text x="121.9" y="101.9">(SDA/INT1)PD1</text>
<text x="139.6" y="98.6">45</text>
<text x="139.6" y="100.9">44</text>
<text x="139.6" y="96.4">46</text>
<text x="202.3" y="96.4">5</text>
<text x="202.3" y="98.6">6</text>
<text x="202.3" y="100.9">7</text>
<text x="240.8" y="96.4">5</text>
<text x="240.8" y="98.6">6</text>
<text x="240.8" y="100.9">7</text>
<text x="79" y="107.7">84</text>
<text x="79" y="105.4">83</text>
<text x="79" y="103.1">82</text>
<text x="85.3" y="106.4">PK6(ADC14/PCINT22)</text>
<text x="85.3" y="104.1">PK7(ADC15/PCINT23)</text>
<text x="122.1" y="104.1">(SCL/INT0)PD0</text>
<text x="139.6" y="107.7">9</text>
<text x="139.6" y="103.1">43</text>
<text x="201.3" y="107.7">10</text>
<text x="202.3" y="103.1">8</text>
<text x="202.3" y="105.4">9</text>
<text x="239.8" y="107.7">10</text>
<text x="240.8" y="103.1">8</text>
<text x="240.8" y="105.4">9</text>
<text x="79" y="112.2">86</text>
<text x="79" y="109.9">85</text>
<text x="85.3" y="113.2">PK3(ADC11/PCINT19)</text>
<text x="85.3" y="110.9">PK4(ADC12/PCINT20)</text>
<text x="85.3" y="108.7">PK5(ADC13/PCINT21)</text>
<text x="116" y="108.7">(CLKO/ICP3/INT7)PE7</text>
<text x="120.6" y="113.2">(OC3C/INT5)PE5</text>
<text x="123.7" y="110.9">(T3/INT6)PE6</text>
<text x="139.6" y="112.2">7</text>
<text x="139.6" y="109.9">8</text>
<text x="201.3" y="112.2">12</text>
<text x="201.4" y="109.9">11</text>
<text x="239.8" y="112.2">12</text>
<text x="239.9" y="109.9">11</text>
<text x="79" y="119">89</text>
<text x="79" y="116.7">88</text>
<text x="79" y="114.5">87</text>
<text x="85.3" y="120">PK0(ADC8/PCINT16)</text>
<text x="85.3" y="117.7">PK1(ADC9/PCINT17)</text>
<text x="85.3" y="115.5">PK2(ADC10/PCINT18)</text>
<text x="120.6" y="117.7">(OC3A/AIN1)PE3</text>
<text x="120.7" y="115.5">(OC3B/INT4)PE4</text>
<text x="120.8" y="120">(XCK0/AIN0)PE2</text>
<text x="139.6" y="116.7">5</text>
<text x="139.6" y="114.5">6</text>
<text x="139.6" y="119">4</text>
<text x="201.3" y="114.5">13</text>
<text x="201.3" y="116.7">14</text>
<text x="201.3" y="119">15</text>
<text x="239.8" y="114.5">13</text>
<text x="239.8" y="116.7">14</text>
<text x="239.8" y="119">15</text>
<text x="79" y="125.8">69</text>
<text x="79" y="123.5">79</text>
<text x="85.3" y="124.5">PJ7</text>
<text x="119.4" y="124.5">(RXD0/PCIN8)PE0</text>
<text x="125.7" y="122.3">(TXD0)PE1</text>
<text x="139.6" y="123.5">2</text>
<text x="139.6" y="121.3">3</text>
<text x="201.3" y="121.3">16</text>
<text x="201.3" y="123.5">17</text>
<text x="201.3" y="125.8">18</text>
<text x="239.8" y="121.3">16</text>
<text x="239.8" y="123.5">17</text>
<text x="239.8" y="125.8">18</text>
<text x="79" y="130.3">67</text>
<text x="79" y="128.1">68</text>
<text x="85.3" y="131.3">PJ4(PCINT13)</text>
<text x="85.3" y="129.1">PJ5(PCINT14)</text>
<text x="85.3" y="126.8">PJ6(PCINT15)</text>
<text x="121.1" y="131.3">(ADC6/TDO)PF6</text>
<text x="122" y="129.1">(ADC7/TDI)PF7</text>
<text x="139.6" y="130.3">91</text>
<text x="139.6" y="128.1">90</text>
<text x="201.3" y="128.1">19</text>
<text x="201.3" y="130.3">20</text>
<text x="239.8" y="128.1">19</text>
<text x="239.8" y="130.3">20</text>
<text x="79" y="137.1">64</text>
<text x="79" y="134.9">65</text>
<text x="79" y="132.6">66</text>
<text x="85.3" y="135.9">PJ2(XCK3/PCINT11)</text>
<text x="85.3" y="133.6">PJ3(PCINT12)</text>
<text x="121.1" y="133.6">(ADC5/TMS)PF5</text>
<text x="121.3" y="135.8">(ADC4/TCK)PF4</text>
<text x="139.6" y="137.1">94</text>
<text x="139.6" y="134.9">93</text>
<text x="139.6" y="132.6">92</text>
<text x="201.3" y="132.6">21</text>
<text x="201.3" y="134.9">22</text>
<text x="201.3" y="137.1">23</text>
<text x="239.8" y="132.6">21</text>
<text x="239.8" y="134.9">22</text>
<text x="239.8" y="137.1">23</text>
<text x="79" y="143.9">27</text>
<text x="79" y="139.4">63</text>
<text x="85.3" y="140.4">PJ0(RXD3/PCINT9)</text>
<text x="85.3" y="138.1">PJ1(TXD3/PCINT10)</text>
<text x="125.6" y="142.6">(ADC1)PF1</text>
<text x="125.6" y="140.4">(ADC2)PF2</text>
<text x="125.6" y="138.1">(ADC3)PF3</text>
<text x="139.6" y="143.9">97</text>
<text x="139.6" y="141.7">96</text>
<text x="139.6" y="139.4">95</text>
<text x="201.3" y="139.4">24</text>
<text x="201.3" y="141.7">25</text>
<text x="239.8" y="139.4">24</text>
<text x="239.8" y="141.7">25</text>
<text x="79" y="148.4">17</text>
<text x="79" y="146.2">18</text>
<text x="85.3" y="149.4">PH5(OC4C)</text>
<text x="85.3" y="147.2">PH6(OC2B)</text>
<text x="85.3" y="144.9">PH7(T4)</text>
<text x="125.2" y="149.4">(OC0B)PG5</text>
<text x="125.6" y="144.9">(ADC0)PF0</text>
<text x="139.6" y="148.4">1</text>
<text x="79" y="155.2">14</text>
<text x="79" y="153">15</text>
<text x="79" y="150.7">16</text>
<text x="85.3" y="154">PH3(OC4A)</text>
<text x="85.3" y="151.7">PH4(OC4B)</text>
<text x="124.1" y="151.7">(TOSC1)PG4</text>
<text x="124.1" y="154">(TOSC2)PG3</text>
<text x="139.6" y="155.2">70</text>
<text x="139.6" y="150.7">29</text>
<text x="139.6" y="153">28</text>
<text x="202.3" y="150.7">1</text>
<text x="240.8" y="150.7">1</text>
<text x="79" y="159.8">12</text>
<text x="79" y="157.5">13</text>
<text x="85.3" y="160.8">PH0(RXD2)</text>
<text x="85.3" y="158.5">PH1(TXD2)</text>
<text x="85.3" y="156.2">PH2(XCK2)</text>
<text x="126.8" y="156.2">(ALE)PG2</text>
<text x="127.1" y="160.8">(WR)PG0</text>
<text x="127.6" y="158.5">(RD)PG1</text>
<text x="139.6" y="157.5">52</text>
<text x="139.6" y="159.8">51</text>
</g>
</svg>
